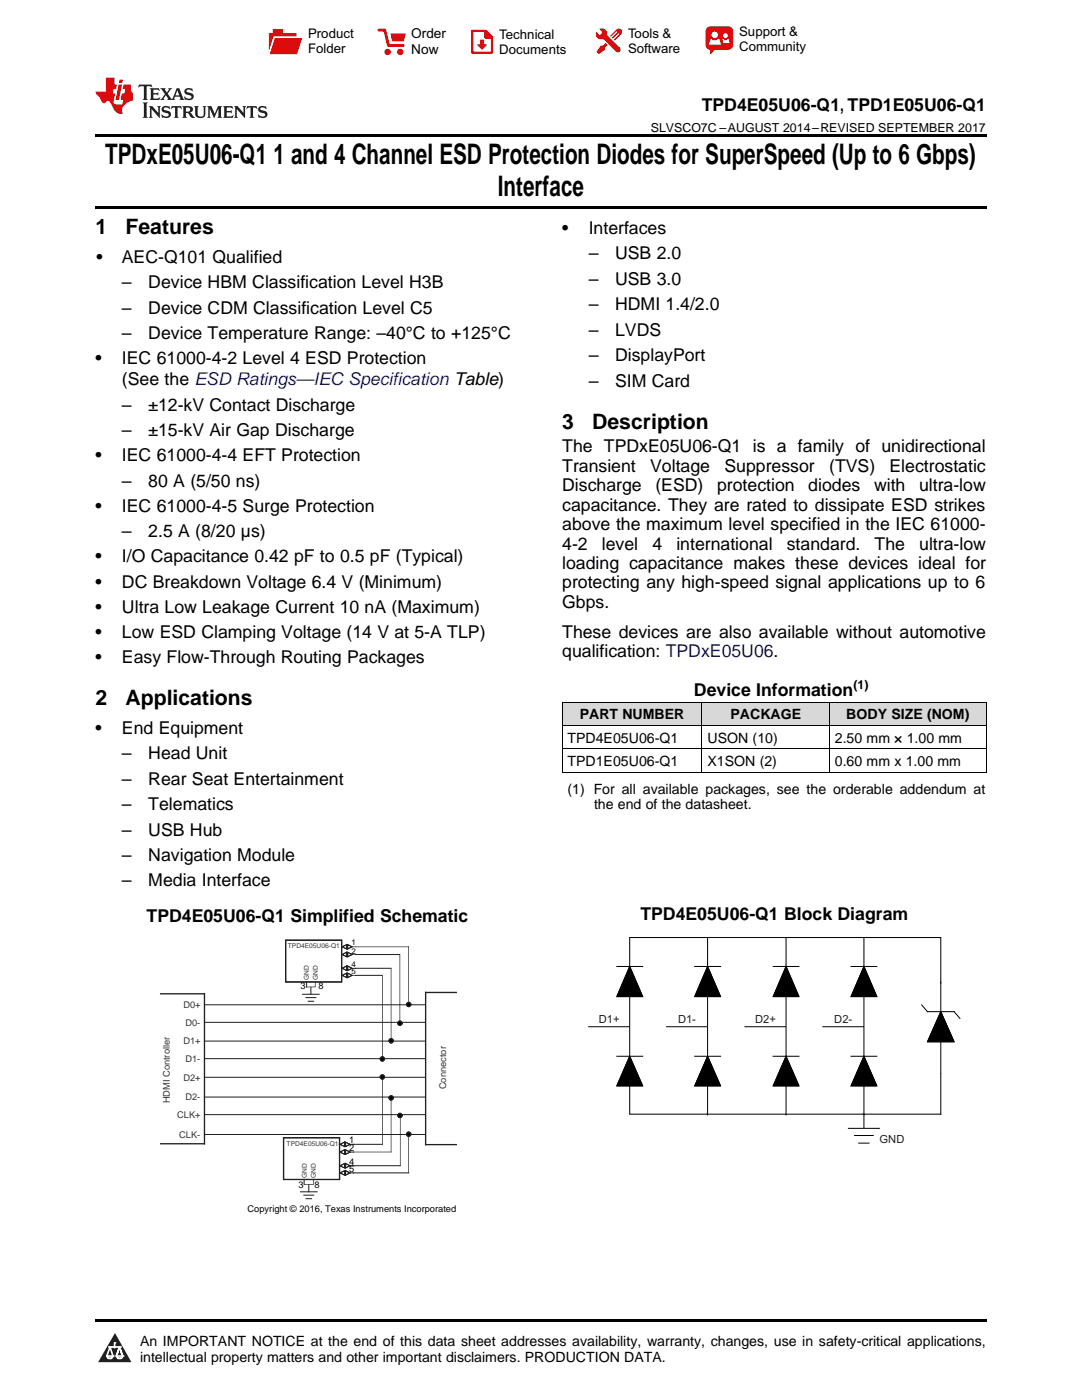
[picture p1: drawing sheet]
<svg xmlns="http://www.w3.org/2000/svg" width="216mm" height="279mm" viewBox="0 0 216 279" stroke-linecap="round" stroke-linejoin="round" font-family="sans-serif">
<g fill="#d8d8d8">
<path d="M112.2 140.2h27.9v4.6h-27.9z"/>
<path d="M140.1 140.2h25.4v4.6h-25.4z"/>
<path d="M165.5 140.2h31.3v4.6h-31.3z"/>
</g>
<path d="M22.9 266l3.3 5.9h-6.6z" fill="#231f20"/>
<path d="M21.3 270.6h1.2l-.3 .5h-.3a.53 .53 0 0 1-.6-.5z" fill-rule="evenodd" fill="#fff"/>
<path d="M21.3 270.6h1.2l-.3 .5h-.3a.53 .53 0 0 1-.6-.5z" fill="none" stroke="#231f20" stroke-width=".33"/>
<path d="M21.3 270.6l1.2 .1-.3 .4h-.5z" fill="none" stroke="#fff" stroke-width=".33"/>
<path d="M22.9 268.9h.1" fill="none" stroke="#fff" stroke-width=".33"/>
<path d="M22.9 268v.9z" fill="#fff"/>
<path d="M22.9 268v.9z" fill="none" stroke="#fff" stroke-width=".33"/>
<circle cx="22.9" cy="268" r=".16" fill="#fff"/>
<path d="M21.8 268.8h.1" fill="none" stroke="#fff" stroke-width=".33"/>
<path d="M21.8 268.8h2.2z" fill="#fff"/>
<path d="M21.8 268.8h2.2z" fill="none" stroke="#fff" stroke-width=".33"/>
<circle cx="24" cy="268.8" r=".16" fill="#fff"/>
<path d="M23.2 270.6h.1" fill="none" stroke="#fff" stroke-width=".33"/>
<path d="M23.8 268.8l-.6 1.8z" fill="#fff"/>
<path d="M23.8 268.8l-.6 1.8z" fill="none" stroke="#fff" stroke-width=".33"/>
<path d="M23.8 268.8l.7 1.8z" fill="#fff"/>
<path d="M23.8 268.8l.7 1.8z" fill="none" stroke="#fff" stroke-width=".33"/>
<path d="M24.4 270.6h.1" fill="none" stroke="#fff" stroke-width=".33"/>
<circle cx="21.3" cy="270.6" r=".16" fill="#fff"/>
<path d="M22 268.8l-.7 1.8z" fill="#fff"/>
<path d="M22 268.8l-.7 1.8z" fill="none" stroke="#fff" stroke-width=".33"/>
<path d="M22 268.8l.5 1.8z" fill="#fff"/>
<path d="M22 268.8l.5 1.8z" fill="none" stroke="#fff" stroke-width=".33"/>
<circle cx="22.5" cy="270.6" r=".16" fill="#fff"/>
<path d="M23.3 270.6h1.2a.63 .63 0 0 1-.6 .5 .63 .63 0 0 1-.6-.5z" fill-rule="evenodd" fill="#fff"/>
<path d="M23.3 270.6h1.2a.63 .63 0 0 1-.6 .5 .63 .63 0 0 1-.6-.5z" fill="none" stroke="#231f20" stroke-width=".33"/>
<path d="M23.3 270.6h1.2l-.4 .5h-.5z" fill="none" stroke="#fff" stroke-width=".33"/>
<path d="M23.2 270.6h.1" fill="none" stroke="#fff" stroke-width=".33"/>
<circle cx="24.5" cy="270.6" r=".16" fill="#fff"/>
<path d="M19 263.2h177.8v.5h-177.8z" fill="#000"/>
<path d="M40.8 200.5h44M40.8 204h44M40.8 207.8h44M40.8 211.3h44M40.8 215h44M40.8 218.9h44M40.8 222.4h44M40.8 226.4h44" fill="none" stroke="#201e1e" stroke-width=".2"/>
<path d="M32 198.3h8.8v30h-8.8M91 198.1h-6.1v30.3h6.1" fill="none" stroke="#201e1e" stroke-width=".26"/>
<g fill="#201e1e">
<path d="M81.5 188.9l.1 .1zM81.5 189h.1v11.5h-.1zM81.5 200.5l.1 .1z" fill-rule="evenodd"/>
<path d="M81.6 188.9v.1zM71 188.9h10.6v.1h-10.6zM70.9 188.9l.1 .1z" fill-rule="evenodd"/>
</g>
<path d="M70.9 190.5h8.8" fill="none" stroke="#201e1e" stroke-width=".2"/>
<path d="M79.7 190.4l.2 .1zM79.7 190.5h.2v13.7h-.2zM79.7 204.2l.2 .1z" fill-rule="evenodd" fill="#201e1e"/>
<g fill="#000">
<circle cx="79.8" cy="204.2" r=".44"/>
<circle cx="81.6" cy="200.5" r=".44"/>
</g>
<g fill="none" stroke="#201e1e" stroke-width=".2">
<path d="M70.9 193.2h7.1"/>
<circle cx="79.8" cy="204.2" r=".44"/>
<circle cx="81.6" cy="200.5" r=".44"/>
</g>
<path d="M78 193.2h.1zM78 193.2h.1v14.5h-.1zM78 207.7l.1 .1z" fill-rule="evenodd" fill="#201e1e"/>
<path d="M70.9 194.7h5.3" fill="none" stroke="#201e1e" stroke-width=".2"/>
<path d="M76.2 194.6l.2 .1zM76.2 194.7h.2v16.5h-.2zM76.2 211.2l.2 .1z" fill-rule="evenodd" fill="#201e1e"/>
<g fill="#000">
<circle cx="76.3" cy="211.3" r=".44"/>
<circle cx="78" cy="207.7" r=".44"/>
</g>
<g fill="none" stroke="#201e1e" stroke-width=".2">
<path d="M70.5 234.1h11.1"/>
<circle cx="76.3" cy="211.3" r=".44"/>
<circle cx="78" cy="207.7" r=".44"/>
</g>
<path d="M81.5 234.1h.1zM81.5 226.3h.1v7.8h-.1zM81.5 226.3h.1z" fill-rule="evenodd" fill="#201e1e"/>
<circle cx="81.6" cy="226.4" r=".44" fill="#000"/>
<g fill="none" stroke="#201e1e" stroke-width=".2">
<path d="M70.5 232.6h9.4"/>
<circle cx="81.6" cy="226.4" r=".44"/>
</g>
<g fill="#201e1e">
<path d="M79.8 232.6l.1 .1zM79.8 222.5h.1v10.1h-.1zM79.8 222.4l.1 .1z" fill-rule="evenodd"/>
<path d="M78 229.8l.1 .2zM70.6 229.8h7.4v.2h-7.4zM70.5 229.8l.1 .2z" fill-rule="evenodd"/>
<path d="M78 229.9l.1 .1zM78 218.9h.1v11h-.1zM78 218.8l.1 .1z" fill-rule="evenodd"/>
</g>
<path d="M70.5 228.4h5.8" fill="none" stroke="#201e1e" stroke-width=".2"/>
<path d="M76.2 228.4h.2zM76.2 214.9h.2v13.5h-.2zM76.2 214.9h.2z" fill-rule="evenodd" fill="#201e1e"/>
<g fill="#000">
<circle cx="76.3" cy="214.9" r=".44"/>
<circle cx="78" cy="219.1" r=".44"/>
<circle cx="79.8" cy="222.6" r=".44"/>
</g>
<g fill="none" stroke="#201e1e" stroke-width=".2">
<circle cx="76.3" cy="214.9" r=".44"/>
<circle cx="78" cy="219.1" r=".44"/>
<circle cx="79.8" cy="222.6" r=".44"/>
</g>
<path d="M56.6 227.1h11.2v8.3h-11.2z" fill-rule="evenodd" fill="#fff"/>
<path d="M56.6 227.1h11.2v8.3h-11.2zM67.7 228.4h2.9M67.7 229.9h2.9M67.7 232.6h2.9M67.7 234.1h2.9" fill="none" stroke="#201e1e" stroke-width=".2"/>
<path d="M56.6 227.1h11.2v8.3h-11.2z" fill="none" stroke="#201e1e" stroke-width=".26"/>
<path d="M62.5 236.4h.1zM62.5 235.4h.1v1h-.1zM62.5 235.3l.1 .1z" fill-rule="evenodd" fill="#201e1e"/>
<path d="M60.7 235.4v1" fill="none" stroke="#201e1e" stroke-width=".2"/>
<path d="M69 227.9l.8 .5-.8 .4z" fill="#fff"/>
<path d="M69 227.9l.8 .5-.8 .4z" fill="none" stroke="#201e1e" stroke-width=".2"/>
<path d="M67.9 228.4l.8-.5v.9z" fill="#fff"/>
<path d="M67.9 228.4l.8-.5v.9z" fill="none" stroke="#201e1e" stroke-width=".2"/>
<path d="M69 229.5l.8 .4-.8 .5z" fill="#fff"/>
<path d="M69 229.5l.8 .4-.8 .5z" fill="none" stroke="#201e1e" stroke-width=".2"/>
<path d="M67.9 229.9l.8-.4v.9z" fill="#fff"/>
<path d="M67.9 229.9l.8-.4v.9z" fill="none" stroke="#201e1e" stroke-width=".2"/>
<path d="M69 232.2l.8 .4-.8 .5z" fill="#fff"/>
<path d="M69 232.2l.8 .4-.8 .5z" fill="none" stroke="#201e1e" stroke-width=".2"/>
<path d="M67.9 232.6l.8-.4v.9z" fill="#fff"/>
<path d="M67.9 232.6l.8-.4v.9z" fill="none" stroke="#201e1e" stroke-width=".2"/>
<path d="M69 233.6l.8 .5-.8 .4z" fill="#fff"/>
<path d="M69 233.6l.8 .5-.8 .4z" fill="none" stroke="#201e1e" stroke-width=".2"/>
<path d="M67.9 234.1l.8-.5v.9z" fill="#fff"/>
<path d="M67.9 234.1l.8-.5v.9z" fill="none" stroke="#201e1e" stroke-width=".2"/>
<path d="M62.5 236.3v.1zM60.8 236.3h1.7v.1h-1.7zM60.7 236.3l.1 .1z" fill-rule="evenodd" fill="#201e1e"/>
<path d="M60 237.9h3.3M60.6 238.5h2M61.1 239.2h1.1M61.6 236.5v1.4" fill="none" stroke="#201e1e" stroke-width=".2"/>
<path d="M57 187.6h11.2v8.4h-11.2z" fill-rule="evenodd" fill="#fff"/>
<path d="M57 187.6h11.2v8.4h-11.2z" fill="none" stroke="#201e1e" stroke-width=".2"/>
<path d="M57 187.6h11.2v8.4h-11.2z" fill="none" stroke="#201e1e" stroke-width=".26"/>
<g fill="#201e1e">
<path d="M71 188.9l.1 .1zM68.3 188.9h2.7v.1h-2.7zM68.2 188.9l.1 .1z" fill-rule="evenodd"/>
<path d="M71 190.4l.1 .2zM68.3 190.4h2.7v.2h-2.7zM68.2 190.4l.1 .2z" fill-rule="evenodd"/>
<path d="M71 193.2l.1 .1zM68.3 193.2h2.7v.1h-2.7zM68.2 193.2l.1 .1z" fill-rule="evenodd"/>
<path d="M71 194.6l.1 .1zM68.2 194.6h2.8v.1h-2.8zM68.1 194.6l.1 .1z" fill-rule="evenodd"/>
<path d="M62.8 197h.2zM62.8 196h.2v1h-.2zM62.8 195.9l.2 .1z" fill-rule="evenodd"/>
</g>
<path d="M61.2 196v1" fill="none" stroke="#201e1e" stroke-width=".2"/>
<path d="M69.4 188.5l.8 .5-.8 .4z" fill="#fff"/>
<path d="M69.4 188.5l.8 .5-.8 .4z" fill="none" stroke="#201e1e" stroke-width=".2"/>
<path d="M68.3 189l.9-.5v.9z" fill="#fff"/>
<path d="M68.3 189l.9-.5v.9z" fill="none" stroke="#201e1e" stroke-width=".2"/>
<path d="M69.4 190l.8 .5-.8 .4z" fill="#fff"/>
<path d="M69.4 190l.8 .5-.8 .4z" fill="none" stroke="#201e1e" stroke-width=".2"/>
<path d="M68.3 190.5l.9-.5v.9z" fill="#fff"/>
<path d="M68.3 190.5l.9-.5v.9z" fill="none" stroke="#201e1e" stroke-width=".2"/>
<path d="M69.4 192.8l.8 .4-.8 .5z" fill="#fff"/>
<path d="M69.4 192.8l.8 .4-.8 .5z" fill="none" stroke="#201e1e" stroke-width=".2"/>
<path d="M68.3 193.2l.9-.4v.9z" fill="#fff"/>
<path d="M68.3 193.2l.9-.4v.9z" fill="none" stroke="#201e1e" stroke-width=".2"/>
<path d="M69.4 194.2l.8 .5-.8 .4z" fill="#fff"/>
<path d="M69.4 194.2l.8 .5-.8 .4z" fill="none" stroke="#201e1e" stroke-width=".2"/>
<path d="M68.3 194.7l.9-.5v.9z" fill="#fff"/>
<path d="M68.3 194.7l.9-.5v.9z" fill="none" stroke="#201e1e" stroke-width=".2"/>
<path d="M62.8 196.9l.1 .1zM61.2 196.9h1.6v.1h-1.6zM61.1 196.9l.1 .1z" fill-rule="evenodd" fill="#201e1e"/>
<path d="M60.4 198.4h3.3M61 199.1h2M61.5 199.8h1.1M62 197v1.4" fill="none" stroke="#201e1e" stroke-width=".2"/>
<path d="M125.7 192.9l2.5 6h-5.1zM141.2 192.9l2.6 6h-5.2zM156.8 192.9l2.6 6h-5.1zM172.4 192.9l2.6 6h-5.2zM125.7 210.8l2.5 5.9h-5.1zM141.2 210.8l2.6 5.9h-5.2zM156.8 210.8l2.6 5.9h-5.1zM172.4 210.8l2.6 5.9h-5.2zM187.7 201.9l2.7 6h-5.3z" fill="#000"/>
<g fill="none" stroke="#000" stroke-width=".2">
<path d="M112.2 154.1h84.6M112.2 149.4h84.6M112.2 144.8h84.6M112.2 140.1h84.6M112.2 140.1v14M140.1 140.1v14M165.5 140.1v14M196.8 140.1v14M123.1 192.9h5.1M125.7 192.9l2.5 6h-5.1zM125.7 198.9v11.8M125.7 192.8v-5.7h62v14.7"/>
<path d="M138.6 192.9h5.2M141.2 192.9l2.6 6h-5.2zM141.2 198.9v11.8M141.2 187.1v5.7M154.3 192.9h5.1M156.8 192.9l2.6 6h-5.1zM156.8 198.9v11.8M156.8 187.1v5.7M169.8 192.9h5.2M172.4 187.1v5.7M172.4 192.9l2.6 6h-5.2zM172.4 198.9v11.8"/>
<path d="M117.4 204.9h8.3M123.1 210.8h5.1M125.7 210.8l2.5 5.9h-5.1zM132.9 204.9h8.3M138.6 210.8h5.2M141.2 210.8l2.6 5.9h-5.2zM141.2 216.7v5.9M148.6 204.9h8.2M154.3 210.8h5.1M156.8 210.8l2.6 5.9h-5.1zM156.8 216.7v5.9M164.1 204.9h8.3"/>
<path d="M169.8 210.8h5.2M172.4 210.8l2.6 5.9h-5.2zM172.4 216.7v8.5M183.9 200.6l1.2 1.3h5.3l1.1 1.3M187.7 201.9l2.7 6h-5.3zM187.7 207.9v14.5h-62v-5.7M169.3 225.2h6.2M170.5 226.6h3.7M171.3 228.1h2.1"/>
</g>
<path d="M19 26.8h177.8v.6h-177.8zM19 41.2h177.8v.5h-177.8zM112.2 154.1h.1zM165.4 154.1h.1zM196.7 154.1h.1z" fill="#000"/>
<path d="M27.7 16.9l-.1 .6 .6-.3h.5v.2v2.2l-.2 .4h1l-.2-.4v-2.2v-.2h.5l.6 .3-.2-.6zM29.9 17.6l.2 .4v1.6l-.2 .4h1.9l.1-.6a1.09 1.09 0 0 1-1.3 .1v-.6h.6l.4 .2v-.7l-.2 .2h-.8v-.6l.2-.1a1.01 1.01 0 0 1 1 .3l-.1-.6zM32 17.6l.9 1.2-1 1.2h.9l-.2-.3 .5-.7 .5 .7-.3 .3h1.7l-.2-.3 .1-.4h1l.1 .4-.2 .3h1l-.3-.4-.7-2h-.5l-1 2.2-.8-1.1 .9-1.1h-.9l.2 .2-.4 .7-.4-.7 .2-.2zM35.4 18l.4 1h-.8zM37 17.7a.66 .66 0 0 0-.2 .8 .66 .66 0 0 0 .6 .4l.7 .2 .1 .2a.8 .8 0 0 1-.7 .4 .8 .8 0 0 1-.7-.5l.1 .8 .2-.2a.94 .94 0 0 0 1.1 .1 .94 .94 0 0 0 .4-.9 1.48 1.48 0 0 0-1.3-.6v-.4a1.1 1.1 0 0 1 1.2 .2l-.2-.6-.2 .1-.5-.1zM28.5 20.4l.2 .4v2.3l-.2 .4h1l-.2-.4v-2.3l.2-.4zM29.7 21.2l.2 .4v1.5l-.2 .4h.8l-.3-.4 .1-1.3 1.6 1.8v-2l.2-.4h-.7l.2 .2v1.1l-1.2-1.3zM32.5 21.3a.66 .66 0 0 0-.2 .8 .66 .66 0 0 0 .6 .4l.6 .2 .2 .2a.8 .8 0 0 1-.8 .4 .8 .8 0 0 1-.7-.5l.2 .7 .2-.1a.94 .94 0 0 0 1 .1 .94 .94 0 0 0 .5-1 1.47 1.47 0 0 0-1.3-.6l-.1-.3a1.1 1.1 0 0 1 1.3 .2l-.2-.6-.2 .1-.5-.2zM34.3 21.2l-.2 .6a.64 .64 0 0 1 .8-.3v1.6l-.2 .4h1l-.3-.4 .1-1.6a.66 .66 0 0 1 .8 .3l-.2-.6zM36.3 21.2l.3 .4v1.5l-.3 .4h1l-.2-.2v-.7h.5l.1 .1a.8 .8 0 0 0 1.2 .7l-1-1a.62 .62 0 0 0 .6-.5 .62 .62 0 0 0-.6-.7zM37.1 21.5h.1a.48 .48 0 0 1 .6 0 .48 .48 0 0 1 .1 .6l-.2 .1-.6 .1zM38.7 21.2l.2 .2a2.29 2.29 0 0 0 .4 2 1.05 1.05 0 0 0 1.7-.7v-1.3l.2-.2h-.8l.2 .4v1.1a.61 .61 0 0 1-.6 .6 .61 .61 0 0 1-.6-.6v-1.1l.3-.4zM41.3 21.2l.3 .4v1.5l-.3 .4h.8l-.2-.4v-1.4l.8 1.9 .9-1.9v1.4l-.2 .4h.9l-.2-.4v-1.5l.2-.4h-.8l-.7 1.5-.6-1.5zM44.5 21.2l.2 .4v1.5l-.2 .4h1.9l.2-.6a1.1 1.1 0 0 1-1.4 .2v-.7h.6l.4 .2v-.6l-.2 .1-.8 .1v-.6l.2-.1a1.02 1.02 0 0 1 1.1 .2l-.2-.5zM46.7 21.2l.2 .4v1.5l-.2 .4h.8l-.3-.4 .1-1.3 1.6 1.8v-2l.2-.4h-.7l.2 .2v1.1l-1.2-1.3zM49.3 21.2l-.1 .6a.64 .64 0 0 1 .8-.3v1.6l-.3 .4h1l-.2-.4v-1.6a.66 .66 0 0 1 .8 .3l-.1-.6zM51.7 21.3a.66 .66 0 0 0-.2 .7 .66 .66 0 0 0 .7 .5l.6 .2 .1 .2a.8 .8 0 0 1-.7 .4 .8 .8 0 0 1-.7-.5l.1 .7 .2-.1a.94 .94 0 0 0 1.1 .1 .94 .94 0 0 0 .4-1 1.48 1.48 0 0 0-1.2-.6l-.1-.3a1.1 1.1 0 0 1 1.2 .2l-.2-.6-.1 .1-.6-.2z" fill="#231f20"/>
<path d="M21.1 15.5v2.8h-2v.4l.9 .9a.96 .96 0 0 0 1 1 .59 .59 0 0 1 .5-.4 .59 .59 0 0 1 .5 .3l.4 .8a1.61 1.61 0 0 0 2.1 1.3 1.63 1.63 0 0 1 1.1-2.2l.9-.3v-1.5a1.6 1.6 0 0 1-.4-1.7h-1.4l-.2 .9h.5l-.2 .8h-.5l-.2 1v.3h.5l-.2 .9h-.7a.74 .74 0 0 1-1-.6l.3-1.6h-.5l.2-.8h.5l.1-.9h-.4v-1.4zM23.7 16.9l-.7 3h.8l.6-3zM23.8 15.9l-.1 .7h.7l.2-.7z" fill="#ee1d23"/>
<g fill="#d60000">
<path d="M54.4 5.8h2v.8h2.8v4.2h-5.5v-4.2h.7z" fill-rule="evenodd"/>
<path d="M54.7 7.5h5.6l-1 3.3h-5.6z" fill-rule="evenodd"/>
</g>
<path d="M54.6 7.4h5.8l-.1 .1h-5.5l-1.1 3.3z" fill-rule="evenodd" fill="#fff"/>
<path d="M54.6 7.4h5.8l-.1 .1h-5.5l-1.1 3.3z" fill="none" stroke="#fff" stroke-width=".2"/>
<path d="M75.6 6h1.2l.7 3.1h3" fill="none" stroke="#d60000" stroke-width=".56"/>
<g fill="#d60000">
<path d="M77.9 6.7h3.1l-.4 1.5h-2.3z" fill-rule="evenodd"/>
<circle cx="77.3" cy="10.4" r=".64"/>
<circle cx="79.9" cy="10.4" r=".64"/>
</g>
<path d="M94.2 6.2h2.7l1.3 1.2v3.1h-4z" fill="none" stroke="#d60000" stroke-width=".44"/>
<g fill="#d60000">
<path d="M95.8 7.9h.8v1h.6l-1 1.1-1-1v-.1h.6z" fill-rule="evenodd"/>
<path d="M96.6 6.2h.3l1.3 1.2v.4h-1.3l-.3-.4z" fill-rule="evenodd"/>
<path d="M119.6 5.7h.9l.6 .6 .1 .7 2.5 2.5-.8 .8-2.3-2.3-1.1-.2-.6-.6v-.8l.7 .6 .5-.4v-.2l-.4-.5z" fill-rule="evenodd"/>
<path d="M119.9 9.1h.4l.5-.5 .4 .4-.5 .5v.4l-1.2 .9-.5-.5z" fill-rule="evenodd"/>
<path d="M123 5.9a.67 .67 0 0 1 .9 0 .67 .67 0 0 1 0 .9z" fill-rule="evenodd"/>
<path d="M123 5.9l.9 .9-1.2 1.2h-.2l.1-.2 .9-.9 .1-.2h-.3l-.9 1h-.2v-.2l.9-1 .1-.2h-.3l-.9 1h-.2v-.2z" fill-rule="evenodd"/>
<circle cx="123.3" cy="9.9" r=".54"/>
</g>
<path d="M121.1 6.3l-.1 .7" fill="none" stroke="#d60000" stroke-width=".2"/>
<g fill="#d60000">
<path d="M141.1 5.5l.6-.2h3.6a.95 .95 0 0 1 1 .9v2.8a.95 .95 0 0 1-1 .9h-3.6a.95 .95 0 0 1-.9-.9v-2.8z" fill-rule="evenodd"/>
<path d="M141.7 9.9h.9l-.7 .9h-.2z" fill-rule="evenodd"/>
</g>
<g fill="#fff">
<path d="M144.3 8.6h1.3z"/>
<path d="M141.8 7.8h.3l.1 .2h.8l.2-.2h.3l.4 1.1h-2.5z" fill-rule="evenodd"/>
<path d="M144.2 7.8h.2l.2 .2h.4l.2-.2h.2l.2 .8h-1.3z" fill-rule="evenodd"/>
<circle cx="142.6" cy="6.9" r=".65"/>
<circle cx="144.8" cy="7.1" r=".48"/>
</g>
<g font-size="5.6">
<text x="21" y="32.8">TPDxE05U06-Q1</text>
<text x="54.6" y="32.8">1 and 4 Channel ESD Protection Diodes for SuperSpeed (Up to 6 Gbps)</text>
<text x="99.3" y="39.2">Interface</text>
</g>
<g font-size="4.2">
<text x="19" y="46.7">1</text>
<text x="25" y="46.7">Features</text>
<text x="112.2" y="85.6">3</text>
<text x="118.2" y="85.6">Description</text>
<text x="19" y="140.7">2</text>
<text x="25" y="140.7">Applications</text>
</g>
<g font-size="3.5">
<text x="140" y="22.2">TPD4E05U06-Q1, TPD1E05U06-Q1</text>
<text x="112.2" y="46.7">•</text>
<text x="117.5" y="46.7">Interfaces</text>
<text x="19.2" y="52.4">•</text>
<text x="24.3" y="52.4">AEC-Q101 Qualified</text>
<text x="117.5" y="51.8">–</text>
<text x="122.7" y="51.8">USB 2.0</text>
<text x="24.3" y="57.5">–</text>
<text x="29.6" y="57.5">Device HBM Classification Level H3B</text>
<text x="117.5" y="56.9">–</text>
<text x="122.7" y="56.9">USB 3.0</text>
<text x="24.3" y="62.6">–</text>
<text x="29.6" y="62.6">Device CDM Classification Level C5</text>
<text x="117.5" y="61.9">–</text>
<text x="122.7" y="61.9">HDMI 1.4/2.0</text>
<text x="24.3" y="67.7">–</text>
<text x="29.6" y="67.7">Device Temperature Range: –40°C to +125°C</text>
<text x="117.5" y="67">–</text>
<text x="122.7" y="67">LVDS</text>
<text x="19" y="72.7">•</text>
<text x="24.3" y="72.7">IEC 61000-4-2 Level 4 ESD Protection</text>
<text x="24.3" y="76.9">(See the ESD Ratings—IEC Specification Table)</text>
<text x="117.5" y="72.1">–</text>
<text x="117.5" y="77.2">–</text>
<text x="122.7" y="72.1">DisplayPort</text>
<text x="122.7" y="77.2">SIM Card</text>
<text x="24.3" y="82">–</text>
<text x="29.6" y="82">±12-kV Contact Discharge</text>
<text x="24.3" y="87.1">–</text>
<text x="29.6" y="87.1">±15-kV Air Gap Discharge</text>
<text x="19" y="92.1">•</text>
<text x="24.3" y="92.1">IEC 61000-4-4 EFT Protection</text>
<text x="112.2" y="90.3">The TPDxE05U06-Q1 is a family of unidirectional</text>
<text x="112.2" y="94.2">Transient</text>
<text x="129.7" y="94.2">Voltage</text>
<text x="144.6" y="94.2">Suppressor</text>
<text x="165.4" y="94.2">(TVS)</text>
<text x="177.5" y="94.2">Electrostatic</text>
<text x="24.3" y="97.2">–</text>
<text x="29.6" y="97.2">80 A (5/50 ns)</text>
<text x="112.2" y="98">Discharge</text>
<text x="112.2" y="101.9">capacitance. They are rated to dissipate ESD strikes</text>
<text x="130.8" y="98">(ESD)</text>
<text x="143.1" y="98">protection</text>
<text x="161.3" y="98">diodes</text>
<text x="174.4" y="98">with</text>
<text x="183.4" y="98">ultra-low</text>
<text x="19" y="102.2">•</text>
<text x="24.3" y="102.2">IEC 61000-4-5 Surge Protection</text>
<text x="24.3" y="107.2">–</text>
<text x="29.6" y="107.2">2.5 A (8/20 µs)</text>
<text x="112.2" y="105.8">above the maximum level specified in the IEC 61000-</text>
<text x="19" y="112.3">•</text>
<text x="24.3" y="112.3">I/O Capacitance 0.42 pF to 0.5 pF (Typical)</text>
<text x="112.2" y="109.7">4-2</text>
<text x="112.2" y="113.6">loading capacitance makes these devices ideal for</text>
<text x="120.1" y="109.7">level</text>
<text x="130.2" y="109.7">4</text>
<text x="135" y="109.7">international</text>
<text x="157" y="109.7">standard.</text>
<text x="174.5" y="109.7">The</text>
<text x="183.4" y="109.7">ultra-low</text>
<text x="19" y="117.3">•</text>
<text x="24.3" y="117.3">DC Breakdown Voltage 6.4 V (Minimum)</text>
<text x="112.2" y="117.4">protecting any high-speed signal applications up to 6</text>
<text x="19" y="122.3">•</text>
<text x="24.3" y="122.3">Ultra Low Leakage Current 10 nA (Maximum)</text>
<text x="112.2" y="121.3">Gbps.</text>
<text x="19" y="127.3">•</text>
<text x="24.3" y="127.3">Low ESD Clamping Voltage (14 V at 5-A TLP)</text>
<text x="112.2" y="127.3">These devices are also available without automotive</text>
<text x="112.2" y="131.2">qualification: TPDxE05U06.</text>
<text x="19" y="132.3">•</text>
<text x="24.3" y="132.3">Easy Flow-Through Routing Packages</text>
<text x="138.5" y="138.9">Device Information</text>
<text x="19" y="146.4">•</text>
<text x="24.3" y="146.4">End Equipment</text>
<text x="24.3" y="151.5">–</text>
<text x="29.6" y="151.5">Head Unit</text>
<text x="24.3" y="156.6">–</text>
<text x="24.3" y="161.7">–</text>
<text x="29.6" y="156.6">Rear Seat Entertainment</text>
<text x="29.6" y="161.7">Telematics</text>
<text x="24.3" y="166.8">–</text>
<text x="29.6" y="166.8">USB Hub</text>
<text x="24.3" y="171.8">–</text>
<text x="29.6" y="171.8">Navigation Module</text>
<text x="24.3" y="176.9">–</text>
<text x="29.6" y="176.9">Media Interface</text>
<text x="29.2" y="184">TPD4E05U06-Q1 Simplified Schematic</text>
<text x="127.8" y="183.6">TPD4E05U06-Q1 Block Diagram</text>
</g>
<g font-size="2.8">
<text x="115.7" y="143.5">PART NUMBER</text>
<text x="145.8" y="143.5">PACKAGE</text>
<text x="168.9" y="143.5">BODY SIZE (NOM)</text>
<text x="113.2" y="148.2">TPD4E05U06-Q1</text>
<text x="141.2" y="148.2">USON (10)</text>
<text x="166.6" y="148.2">2.50 mm × 1.00 mm</text>
<text x="113.2" y="152.9">TPD1E05U06-Q1</text>
<text x="141.2" y="152.9">X1SON (2)</text>
<text x="166.6" y="152.9">0.60 mm x 1.00 mm</text>
<text x="113.2" y="158.4">(1) For all available packages, see the orderable addendum at</text>
<text x="118.5" y="161.5">the end of the datasheet.</text>
<text x="27.9" y="268.6">An IMPORTANT NOTICE at the end of this data sheet addresses availability, warranty, changes, use in safety-critical applications,</text>
<text x="27.9" y="271.8">intellectual property matters and other important disclaimers. PRODUCTION DATA.</text>
</g>
<g font-size="2.7">
<text x="82.1" y="7.7">Order</text>
<text x="82.1" y="10.7">Now</text>
</g>
<g font-size="2.6">
<text x="61.5" y="7.6">Product</text>
<text x="61.5" y="10.6">Folder</text>
<text x="99.6" y="7.8">Technical</text>
<text x="99.6" y="10.8">Documents</text>
<text x="125.3" y="7.6">Tools &amp;</text>
<text x="125.3" y="10.6">Software</text>
<text x="147.5" y="7.2">Support &amp;</text>
<text x="147.5" y="10.2">Community</text>
</g>
<g font-size="2.5">
<text x="129.9" y="26.3">SLVSCO7C –AUGUST 2014–REVISED SEPTEMBER 2017</text>
<text x="170.3" y="137.5">(1)</text>
</g>
<g font-size="2.2" fill="#231f20">
<text x="119.5" y="204.2">D1+</text>
<text x="135.3" y="204.2">D1-</text>
<text x="150.7" y="204.2">D2+</text>
<text x="166.5" y="204.2">D2-</text>
<text x="175.5" y="228.2">GND</text>
</g>
<g font-size="1.9">
<text x="60" y="197.4">3</text>
<text x="63.5" y="197.4">8</text>
<text x="69.7" y="228.2">1</text>
<text x="69.7" y="229.6">2</text>
<text x="69.7" y="232.4">4</text>
<text x="69.7" y="233.9">5</text>
<text x="59.6" y="237.1">3</text>
<text x="62.7" y="237.1">8</text>
<text x="49.4" y="241.9">Copyright © 2016, Texas Instruments Incorporated</text>
</g>
<g font-size="1.9" fill="#373435">
<text x="36.6" y="201.2">D0+</text>
<text x="36.6" y="208.4">D1+</text>
<text x="37" y="204.7">D0-</text>
<text x="36.6" y="215.7">D2+</text>
<text x="37" y="211.9">D1-</text>
<text x="33.9" y="220.2" transform="rotate(-90 33.9 220.2)">HDMI Controller</text>
<text x="37" y="219.6">D2-</text>
<text x="89" y="217.4" transform="rotate(-90 89 217.4)">Connector</text>
<text x="35.3" y="223.1">CLK+</text>
<text x="35.8" y="227.1">CLK-</text>
</g>
<g font-size="1.6">
<text x="70.1" y="188.7">1</text>
<text x="70.1" y="190.3">2</text>
<text x="70.1" y="193.1">4</text>
<text x="70.1" y="194.4">5</text>
</g>
<g font-size="1.3" fill="#373435">
<text x="57.4" y="189.3">TPD4E05U06-Q1</text>
<text x="61.6" y="195.7" transform="rotate(-90 61.6 195.7)">GND</text>
<text x="63.4" y="195.7" transform="rotate(-90 63.4 195.7)">GND</text>
<text x="57.2" y="228.7">TPD4E05U06-Q1</text>
<text x="61.2" y="235.1" transform="rotate(-90 61.2 235.1)">GND</text>
<text x="63" y="235.1" transform="rotate(-90 63 235.1)">GND</text>
</g>
</svg>
